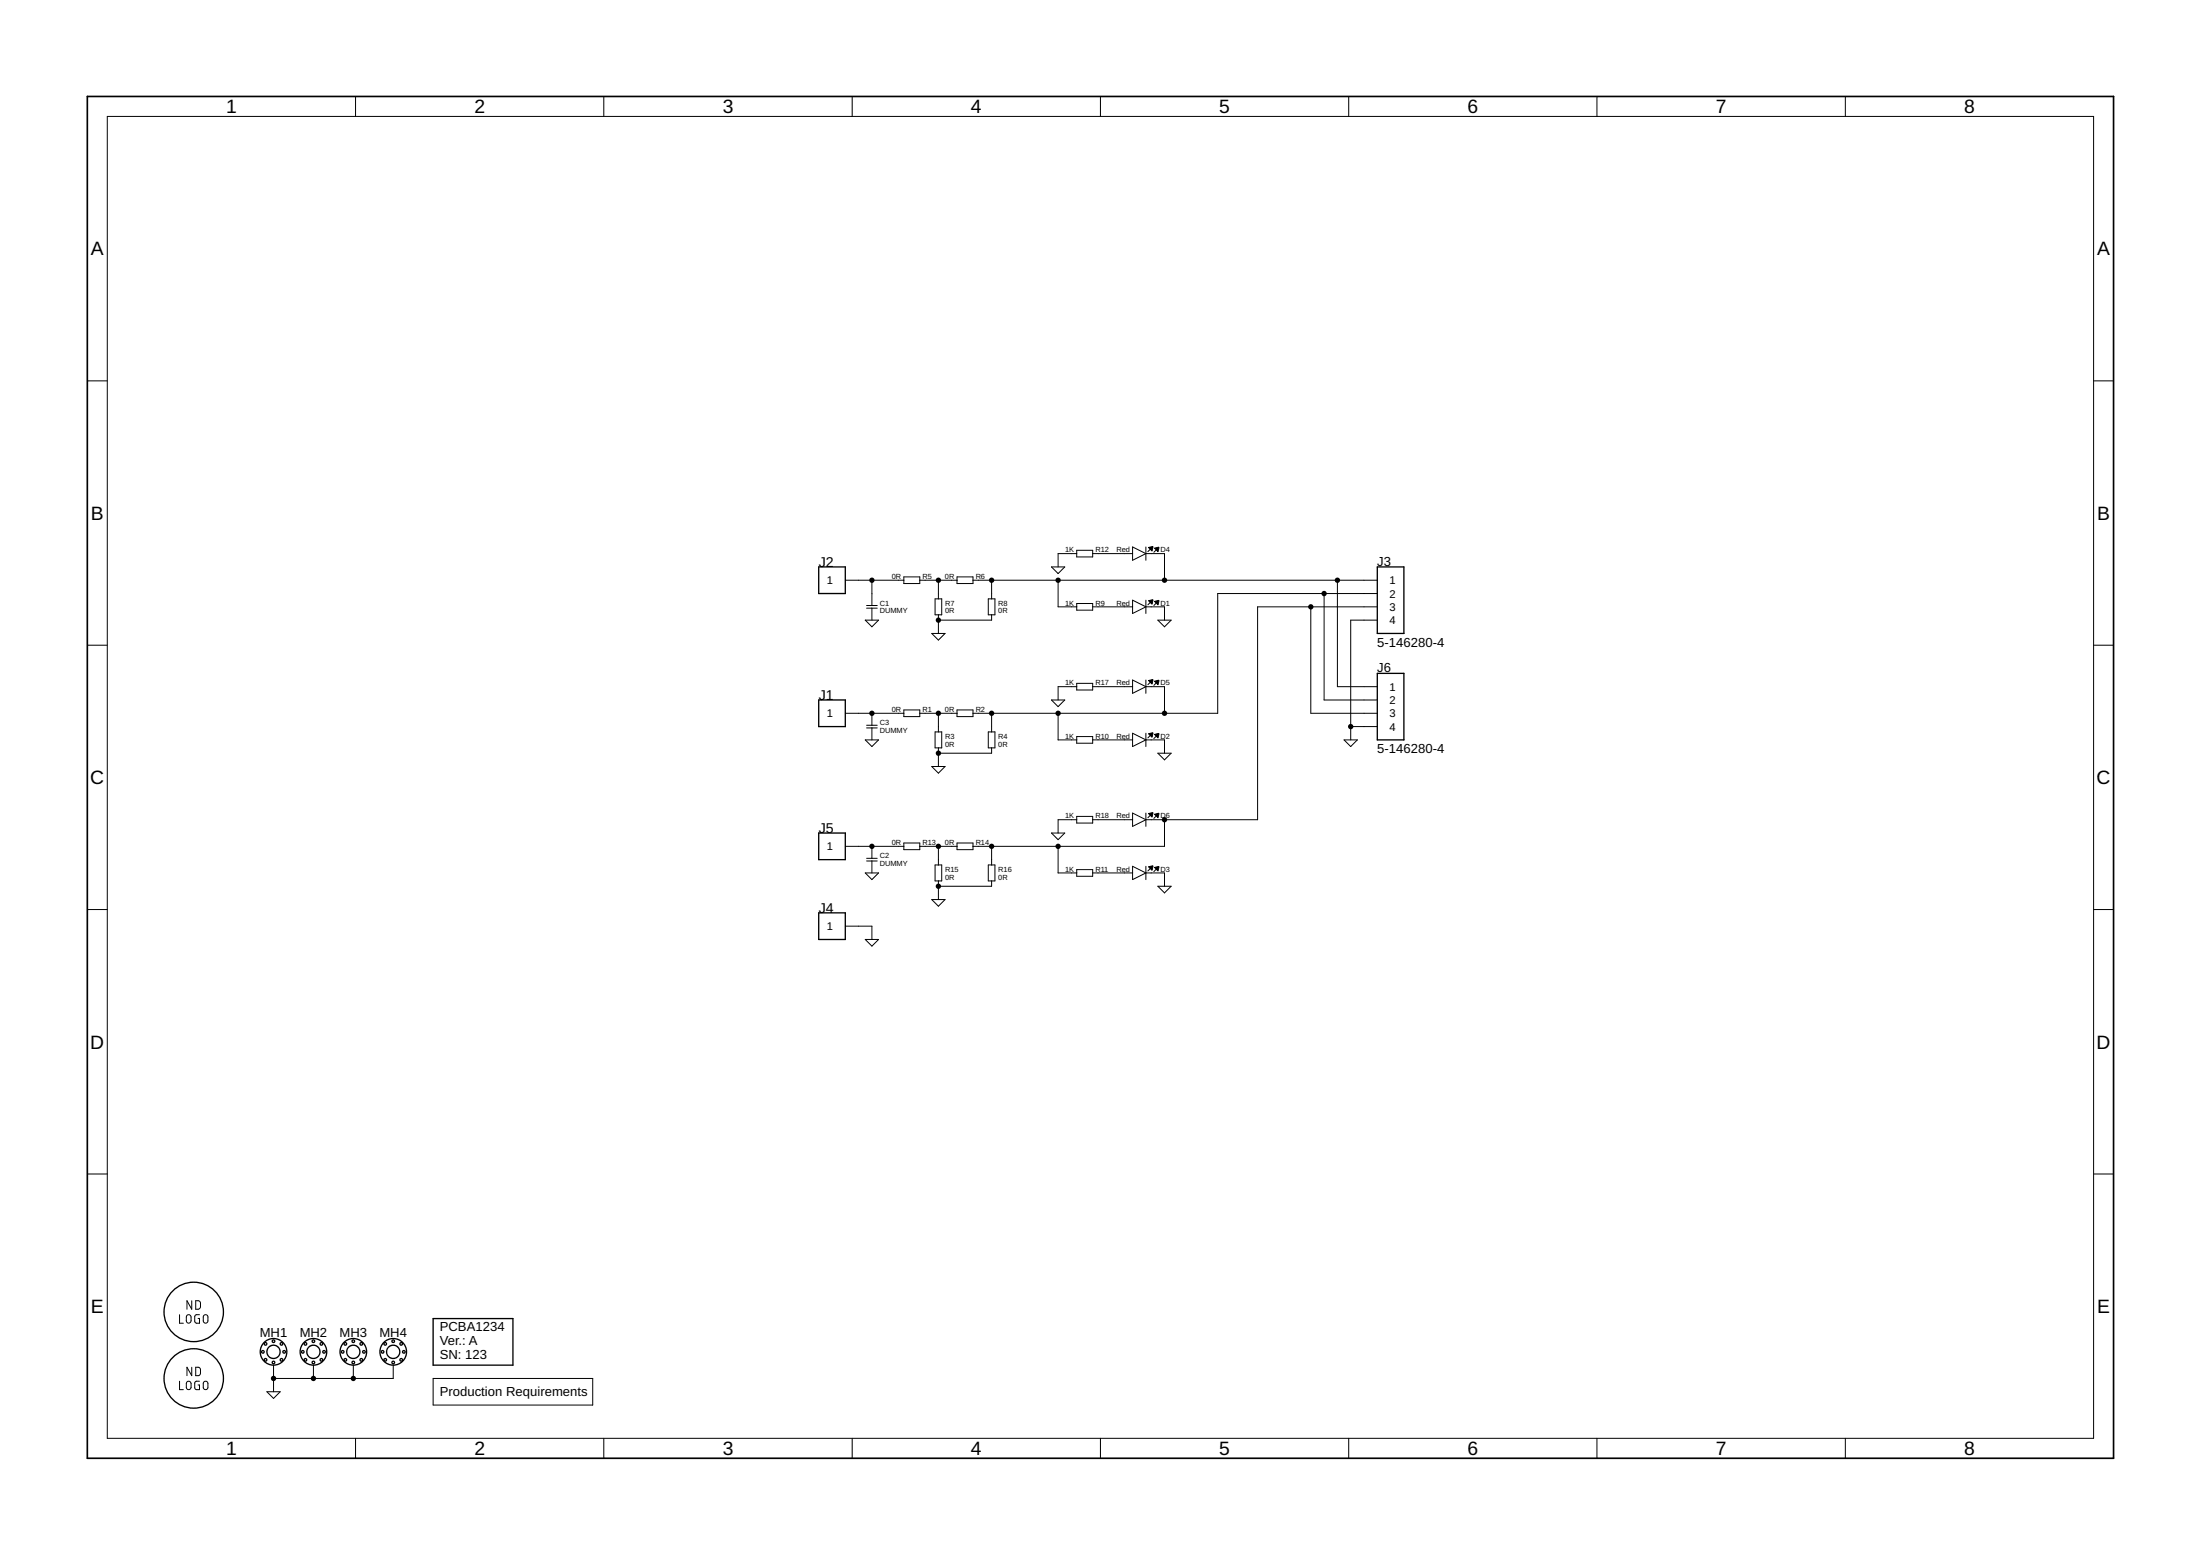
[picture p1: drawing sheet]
<svg xmlns="http://www.w3.org/2000/svg" width="420mm" height="297mm" viewBox="0 0 420 297" stroke-linecap="round" stroke-linejoin="round" font-family="sans-serif">
<path d="M16.7 18.4h386.9v260h-386.9z" fill="none" stroke="#000" stroke-width=".32"/>
<g fill="none" stroke="#000" stroke-width=".19">
<path d="M67.9 18.4v3.8M115.3 18.4v3.8M162.8 18.4v3.8M210.2 18.4v3.8M257.6 18.4v3.8M305 18.4v3.8M352.4 18.4v3.8M20.5 22.2h379.3v252.4h-379.3zM16.7 72.7h3.8M399.8 72.7h3.8M161.4 110.8h11.2M165.2 118.4h2.6l-1.3 1.3z"/>
<path d="M165.5 116.1h2M165.5 115.6h2M166.5 110.8v4.8M166.5 116.1v2.3M172.6 110.1h3.1v1.3h-3.1zM175.7 110.8h7.1M178.6 114.3h1.3v3.1h-1.3zM179.2 110.8v3.5M179.2 117.4v3.5M182.8 110.1h3v1.3h-3zM185.8 110.8h77.2M188.7 114.3h1.3v3.1h-1.3z"/>
<path d="M189.4 117.4v1h-10.2M189.4 110.8v3.5M200.8 108.2h2.5l-1.2 1.3zM202.1 110.8v5h3.5M205.6 105.1h3.1v1.2h-3.1zM205.6 115.2h3.1v1.3h-3.1zM205.6 105.7h-3.5v2.5M208.7 115.8h7.6M208.7 105.7h7.6M216.3 114.6l2.5 1.2-2.5 1.3zM216.3 104.4l2.5 1.3-2.5 1.3zM218.8 115.8h3.6v2.6"/>
<path d="M218.8 104.4v2.6M218.8 114.6v2.5M218.8 105.7h3.6v5.1M220.1 114.6l-.9 .9M220.1 104.4l-.9 .9M221.1 118.4h2.6l-1.3 1.3zM221.3 114.7l-.9 .9M221.3 104.5l-.9 .9M250.3 115.8v20.4h12.7M252.9 113.3v20.3h10.1M255.4 110.8v20.3h7.6M263 113.3h-30.4v22.9h-46.8"/>
<path d="M263 115.8h-22.8v40.7h-21.4M263 118.4h-5v22.8M16.7 123.2h3.8M161.4 136.2h11.2M165.5 139h2M165.5 138.5h2M166.5 136.2v2.3M166.5 139v2.2M172.6 135.5h3.1v1.3h-3.1zM175.7 136.2h7.1M177.9 120.9h2.6l-1.3 1.3zM178.6 139.7h1.3v3.1h-1.3z"/>
<path d="M179.2 136.2v3.5M182.8 135.5h3v1.3h-3zM188.7 139.7h1.3v3.1h-1.3zM189.4 136.2v3.5M200.8 133.6h2.5l-1.2 1.3zM202.1 136.2v5h3.5M205.6 131.1h-3.5v2.5M205.6 130.5h3.1v1.2h-3.1zM208.7 131.1h7.6M216.3 129.8l2.5 1.3-2.5 1.3zM216.3 140l2.5 1.2-2.5 1.3zM218.8 131.1h3.6v5.1"/>
<path d="M218.8 129.8v2.6M218.8 140v2.5M220.1 140l-.9 .9M220.1 129.8l-.9 .9M221.3 129.9l-.9 .9M258 138.7h5M399.8 123.2h3.8M165.2 141.2h2.6l-1.3 1.3zM177.9 146.3h2.6l-1.3 1.3zM179.2 142.8v3.5M189.4 142.8v1h-10.2M200.8 159h2.5l-1.2 1.3z"/>
<path d="M205.6 140.6h3.1v1.3h-3.1zM205.6 155.9h3.1v1.2h-3.1zM205.6 156.5h-3.5v2.5M208.7 141.2h7.6M208.7 156.5h7.6M216.3 155.2l2.5 1.3-2.5 1.3zM218.8 141.2h3.6v2.6M218.8 155.2v2.6M220.1 155.2l-.9 .9M221.1 143.8h2.6l-1.3 1.3zM221.3 140.1l-.9 .9M221.3 155.3l-.9 .9"/>
<path d="M222.4 156.5v5.1h-36.6M256.7 141.2h2.5l-1.2 1.3zM16.7 173.6h3.8M161.4 176.8h5.1v2.5M161.4 161.6h11.2M165.2 166.6h2.6l-1.3 1.3zM165.2 179.3h2.6l-1.3 1.3zM165.5 164.4h2M165.5 163.9h2M166.5 161.6v2.3M166.5 164.4v2.2M172.6 160.9h3.1v1.3h-3.1z"/>
<path d="M175.7 161.6h7.1M177.9 171.7h2.6l-1.3 1.3zM178.6 165.1h1.3v3.1h-1.3zM179.2 161.6v3.5M179.2 168.2v3.5M182.8 160.9h3v1.3h-3zM188.7 165.1h1.3v3.1h-1.3zM189.4 161.6v3.5M189.4 168.2v1h-10.2M202.1 161.6v5h3.5M205.6 166h3.1v1.3h-3.1zM208.7 166.6h7.6"/>
<path d="M216.3 165.4l2.5 1.2-2.5 1.3zM218.8 166.6h3.6v2.6M218.8 165.4v2.5M220.1 165.4l-.9 .9M221.1 169.2h2.6l-1.3 1.3zM221.3 165.5l-.9 .9M399.8 173.6h3.8M16.7 224.1h3.8M399.8 224.1h3.8M34.3 251v1.6h.7M35.7 251.1l.3-.1 .3 .1a1.3 1.3 0 0 1 .1 1.2l-.1 .2a.44 .44 0 0 1-.4 .1 .44 .44 0 0 1-.3-.5zM36.6 248.3v1.6l-.9-1.6v1.6"/>
<path d="M37.4 248.3l.7 .1a1.3 1.3 0 0 1 .1 1.2l-.2 .3h-.6zM38.1 251h-.7l-.2 .2 .1 1.3 .8 .1v-.9h-.3M38.9 251.1l.4-.1 .3 .1 .1 1a.44 .44 0 0 1-.4 .5 .44 .44 0 0 1-.5-.5zM34.3 263.7v1.6h.7M35.7 263.8l.3-.1 .3 .1a1.3 1.3 0 0 1 .1 1.2l-.2 .3-.5-.1-.1-.4zM36.6 261v1.6l-.9-1.6v1.6M37.4 261l.7 .1a1.3 1.3 0 0 1 .1 1.2l-.2 .3h-.6zM38.1 263.7h-.7l-.2 .2v1l.2 .4h.7v-.9h-.3M38.9 263.8l.4-.1 .3 .1 .1 1a.44 .44 0 0 1-.4 .5 .44 .44 0 0 1-.5-.5zM51 265.7h2.5l-1.3 1.3zM52.2 260.6v5.1M59.9 260.6v2.5"/>
<path d="M67.5 260.6v2.5M67.9 274.6v3.8M75.1 260.6v2.5h-22.9M82.7 263.1h30.5v5.1h-30.5zM115.3 274.6v3.8M162.8 274.6v3.8M210.2 274.6v3.8M257.6 274.6v3.8M305 274.6v3.8M352.4 274.6v3.8"/>
</g>
<g fill="none" stroke="#000" stroke-width=".25">
<path d="M156.4 108.2h5v5.1h-5zM263 108.2h5.1v12.7h-5.1zM156.4 133.6h5v5.1h-5zM263 128.5h5.1v12.7h-5.1zM156.4 159h5v5.1h-5zM156.4 174.3h5v5h-5zM82.7 251.7h15.3v8.9h-15.3z"/>
<circle cx="37" cy="250.4" r="5.7"/>
<circle cx="52.2" cy="258.1" r="2.54"/>
<circle cx="59.9" cy="258.1" r="2.54"/>
<circle cx="67.5" cy="258.1" r="2.54"/>
<circle cx="75.1" cy="258.1" r="2.54"/>
<circle cx="37" cy="263.1" r="5.7"/>
</g>
<g fill="#000">
<path d="M49.9 257.9a.38 .38 0 0 1 .6-.1 .38 .38 0 0 1-.1 .6 .38 .38 0 0 1-.6-.3l.4-.2 .1 .2-.1 .1-.4-.1z" fill-rule="evenodd"/>
<path d="M50.4 256.3a.38 .38 0 0 1 .6 0 .38 .38 0 0 1-.1 .6 .38 .38 0 0 1-.6-.4l.4-.1 .1 .1-.1 .2-.4-.2z" fill-rule="evenodd"/>
<path d="M50.4 259.4a.38 .38 0 0 1 .6-.1 .38 .38 0 0 1-.1 .6 .38 .38 0 0 1-.6-.3l.4-.1 .1 .1-.1 .1-.4-.1z" fill-rule="evenodd"/>
<path d="M51.2 257.1a1.39 1.39 0 0 1 2.2 .3 1.39 1.39 0 0 1-.8 2 1.39 1.39 0 0 1-1.8-1.3h.3a1.14 1.14 0 0 1 1.6-1.1 1.14 1.14 0 0 1 .3 1.9 1.14 1.14 0 0 1-1.9-.5v-.3h-.3z" fill-rule="evenodd"/>
<path d="M51.9 255.8a.38 .38 0 0 1 .6 0 .38 .38 0 0 1-.1 .6 .38 .38 0 0 1-.5-.4l.3-.1 .2 .1-.2 .2-.3-.2z" fill-rule="evenodd"/>
<path d="M53.4 256.3a.38 .38 0 0 1 .6 0 .38 .38 0 0 1-.1 .6 .38 .38 0 0 1-.5-.4l.4-.1 .1 .1-.1 .2-.4-.2z" fill-rule="evenodd"/>
<path d="M53.4 259.4a.38 .38 0 0 1 .6-.1 .38 .38 0 0 1-.1 .6 .38 .38 0 0 1-.5-.3l.4-.1 .1 .1-.1 .1-.4-.1z" fill-rule="evenodd"/>
<path d="M53.9 257.9a.38 .38 0 0 1 .7-.1 .38 .38 0 0 1-.2 .6 .38 .38 0 0 1-.5-.3l.4-.2 .1 .2-.1 .1-.4-.1z" fill-rule="evenodd"/>
<path d="M57.5 257.9a.38 .38 0 0 1 .6-.1 .38 .38 0 0 1-.1 .6 .38 .38 0 0 1-.6-.3l.4-.2 .2 .2-.2 .1-.4-.1z" fill-rule="evenodd"/>
<path d="M58 256.3a.38 .38 0 0 1 .6 0 .38 .38 0 0 1-.1 .6 .38 .38 0 0 1-.5-.4l.3-.1 .2 .1-.2 .2-.3-.2z" fill-rule="evenodd"/>
<path d="M58 259.4a.38 .38 0 0 1 .6-.1 .38 .38 0 0 1-.1 .6 .38 .38 0 0 1-.5-.3l.3-.1 .2 .1-.2 .1-.3-.1z" fill-rule="evenodd"/>
<path d="M58.8 257.1a1.39 1.39 0 0 1 2.2 .3 1.39 1.39 0 0 1-.8 2 1.39 1.39 0 0 1-1.7-1.3h.2a1.14 1.14 0 0 1 1.6-1.1 1.14 1.14 0 0 1 .3 1.9 1.14 1.14 0 0 1-1.8-.5l-.1-.3h-.2z" fill-rule="evenodd"/>
<path d="M59.5 255.8a.38 .38 0 0 1 .6 0 .38 .38 0 0 1-.1 .6 .38 .38 0 0 1-.5-.4l.4-.1 .1 .1-.1 .2-.4-.2z" fill-rule="evenodd"/>
<path d="M61 256.3a.38 .38 0 0 1 .7 0 .38 .38 0 0 1-.2 .6 .38 .38 0 0 1-.5-.4l.4-.1 .1 .1-.1 .2-.4-.2z" fill-rule="evenodd"/>
<path d="M61 259.4a.38 .38 0 0 1 .7-.1 .38 .38 0 0 1-.2 .6 .38 .38 0 0 1-.5-.3l.4-.1 .1 .1-.1 .1-.4-.1z" fill-rule="evenodd"/>
<path d="M61.6 257.9a.38 .38 0 0 1 .6-.1 .38 .38 0 0 1-.2 .6 .38 .38 0 0 1-.5-.3l.4-.2 .1 .2-.1 .1-.4-.1z" fill-rule="evenodd"/>
<path d="M65.1 257.9a.38 .38 0 0 1 .6-.1 .38 .38 0 0 1-.1 .6 .38 .38 0 0 1-.5-.3l.3-.2 .2 .2-.2 .1-.3-.1z" fill-rule="evenodd"/>
<path d="M65.6 256.3a.38 .38 0 0 1 .6 0 .38 .38 0 0 1-.1 .6 .38 .38 0 0 1-.5-.4l.4-.1 .1 .1-.1 .2-.4-.2z" fill-rule="evenodd"/>
<path d="M65.6 259.4a.38 .38 0 0 1 .6-.1 .38 .38 0 0 1-.1 .6 .38 .38 0 0 1-.5-.3l.4-.1 .1 .1-.1 .1-.4-.1z" fill-rule="evenodd"/>
<path d="M66.5 257.1a1.39 1.39 0 0 1 2.2 .3 1.39 1.39 0 0 1-.9 2 1.39 1.39 0 0 1-1.7-1.3h.2a1.14 1.14 0 0 1 1.7-1 1.14 1.14 0 0 1 .2 1.9 1.14 1.14 0 0 1-1.8-.6l-.1-.3h-.2z" fill-rule="evenodd"/>
<path d="M67.1 255.8a.38 .38 0 0 1 .7 0 .38 .38 0 0 1-.2 .6 .38 .38 0 0 1-.5-.4l.4-.1 .1 .1-.1 .2-.4-.2z" fill-rule="evenodd"/>
<path d="M68.7 256.3a.38 .38 0 0 1 .6 0 .38 .38 0 0 1-.2 .6 .38 .38 0 0 1-.5-.4l.4-.1 .1 .1-.1 .2-.4-.2z" fill-rule="evenodd"/>
<path d="M68.7 259.4a.38 .38 0 0 1 .6-.1 .38 .38 0 0 1-.2 .6 .38 .38 0 0 1-.5-.3l.4-.1 .1 .1-.1 .1-.4-.1z" fill-rule="evenodd"/>
<path d="M69.2 257.9a.38 .38 0 0 1 .6-.1 .38 .38 0 0 1-.1 .6 .38 .38 0 0 1-.6-.3l.4-.2 .1 .2-.1 .1-.4-.1z" fill-rule="evenodd"/>
<path d="M72.7 257.9a.38 .38 0 0 1 .6-.1 .38 .38 0 0 1-.1 .6 .38 .38 0 0 1-.5-.3l.4-.2 .1 .2-.1 .1-.4-.1z" fill-rule="evenodd"/>
<path d="M73.2 256.3a.38 .38 0 0 1 .7 0 .38 .38 0 0 1-.2 .6 .38 .38 0 0 1-.5-.4l.4-.1 .1 .1-.1 .2-.4-.2z" fill-rule="evenodd"/>
<path d="M73.2 259.4a.38 .38 0 0 1 .7-.1 .38 .38 0 0 1-.2 .6 .38 .38 0 0 1-.5-.3l.4-.1 .1 .1-.1 .1-.4-.1z" fill-rule="evenodd"/>
<path d="M74.1 257.1a1.39 1.39 0 0 1 2.2 .3 1.39 1.39 0 0 1-.8 2 1.39 1.39 0 0 1-1.8-1.3h.3a1.14 1.14 0 0 1 1.6-1 1.14 1.14 0 0 1 .2 1.9 1.14 1.14 0 0 1-1.8-.6v-.3h-.3z" fill-rule="evenodd"/>
<path d="M74.8 255.8a.38 .38 0 0 1 .6 0 .38 .38 0 0 1-.2 .6 .38 .38 0 0 1-.5-.4l.4-.1 .1 .1-.1 .2-.4-.2z" fill-rule="evenodd"/>
<path d="M76.3 256.3a.38 .38 0 0 1 .6 0 .38 .38 0 0 1-.1 .6 .38 .38 0 0 1-.6-.4l.4-.1 .2 .1-.2 .2-.4-.2z" fill-rule="evenodd"/>
<path d="M76.3 259.4a.38 .38 0 0 1 .6-.1 .38 .38 0 0 1-.1 .6 .38 .38 0 0 1-.6-.3l.4-.1 .2 .1-.2 .1-.4-.1z" fill-rule="evenodd"/>
<path d="M76.8 257.9a.38 .38 0 0 1 .6-.1 .38 .38 0 0 1-.1 .6 .38 .38 0 0 1-.5-.3l.3-.2 .2 .2-.2 .1-.3-.1z" fill-rule="evenodd"/>
<path d="M51.9 259.9a.38 .38 0 0 1 .6-.1 .38 .38 0 0 1-.1 .6 .38 .38 0 0 1-.5-.3l.3-.1 .2 .1-.2 .1-.3-.1z" fill-rule="evenodd"/>
<path d="M59.5 259.9a.38 .38 0 0 1 .6-.1 .38 .38 0 0 1-.1 .6 .38 .38 0 0 1-.5-.3l.4-.1 .1 .1-.1 .1-.4-.1z" fill-rule="evenodd"/>
<path d="M67.1 259.9a.38 .38 0 0 1 .7-.1 .38 .38 0 0 1-.2 .6 .38 .38 0 0 1-.5-.3l.4-.1 .1 .1-.1 .1-.4-.1z" fill-rule="evenodd"/>
<path d="M74.8 259.9a.38 .38 0 0 1 .6-.1 .38 .38 0 0 1-.2 .6 .38 .38 0 0 1-.5-.3l.4-.1 .1 .1-.1 .1-.4-.1z" fill-rule="evenodd"/>
<circle cx="166.5" cy="110.8" r=".51"/>
<circle cx="179.2" cy="110.8" r=".51"/>
<circle cx="179.2" cy="118.4" r=".51"/>
<circle cx="189.4" cy="110.8" r=".51"/>
<circle cx="202.1" cy="110.8" r=".51"/>
<circle cx="222.4" cy="110.8" r=".51"/>
<circle cx="250.3" cy="115.8" r=".51"/>
<circle cx="252.9" cy="113.3" r=".51"/>
<circle cx="255.4" cy="110.8" r=".51"/>
<circle cx="166.5" cy="136.2" r=".51"/>
<circle cx="179.2" cy="136.2" r=".51"/>
<circle cx="189.4" cy="136.2" r=".51"/>
<circle cx="202.1" cy="136.2" r=".51"/>
<circle cx="222.4" cy="136.2" r=".51"/>
<circle cx="258" cy="138.7" r=".51"/>
<circle cx="179.2" cy="143.8" r=".51"/>
<circle cx="222.4" cy="156.5" r=".51"/>
<circle cx="166.5" cy="161.6" r=".51"/>
<circle cx="179.2" cy="161.6" r=".51"/>
<circle cx="179.2" cy="169.2" r=".51"/>
<circle cx="189.4" cy="161.6" r=".51"/>
<circle cx="202.1" cy="161.6" r=".51"/>
<circle cx="52.2" cy="263.1" r=".51"/>
<circle cx="59.9" cy="263.1" r=".51"/>
<circle cx="67.5" cy="263.1" r=".51"/>
</g>
<g fill="#000">
<path d="M166 110.8a.51 .51 0 0 1 1 0 .51 .51 0 0 1-1 0zM166 110.8a.51 .51 0 0 0 1 0 .51 .51 0 0 0-1 0z"/>
<path d="M178.7 110.8a.51 .51 0 0 1 1 0 .51 .51 0 0 1-1 0zM178.7 110.8a.51 .51 0 0 0 1 0 .51 .51 0 0 0-1 0z"/>
<path d="M178.7 118.4a.51 .51 0 0 1 1 0 .51 .51 0 0 1-1 0zM178.7 118.4a.51 .51 0 0 0 1 0 .51 .51 0 0 0-1 0z"/>
<path d="M188.9 110.8a.51 .51 0 0 1 1 0 .51 .51 0 0 1-1 0zM188.9 110.8a.51 .51 0 0 0 1 0 .51 .51 0 0 0-1 0z"/>
<path d="M201.6 110.8a.51 .51 0 0 1 1 0 .51 .51 0 0 1-1 0zM201.6 110.8a.51 .51 0 0 0 1 0 .51 .51 0 0 0-1 0z"/>
<path d="M221.9 110.8a.51 .51 0 0 1 1 0 .51 .51 0 0 1-1 0zM221.9 110.8a.51 .51 0 0 0 1 0 .51 .51 0 0 0-1 0z"/>
<path d="M249.8 115.8a.51 .51 0 0 1 1 0 .51 .51 0 0 1-1 0zM249.8 115.8a.51 .51 0 0 0 1 0 .51 .51 0 0 0-1 0z"/>
<path d="M252.4 113.3a.51 .51 0 0 1 1 0 .51 .51 0 0 1-1 0zM252.4 113.3a.51 .51 0 0 0 1 0 .51 .51 0 0 0-1 0z"/>
<path d="M254.9 110.8a.51 .51 0 0 1 1 0 .51 .51 0 0 1-1 0zM254.9 110.8a.51 .51 0 0 0 1 0 .51 .51 0 0 0-1 0z"/>
<path d="M166 136.2a.51 .51 0 0 1 1 0 .51 .51 0 0 1-1 0zM166 136.2a.51 .51 0 0 0 1 0 .51 .51 0 0 0-1 0z"/>
<path d="M178.7 136.2a.51 .51 0 0 1 1 0 .51 .51 0 0 1-1 0zM178.7 136.2a.51 .51 0 0 0 1 0 .51 .51 0 0 0-1 0z"/>
<path d="M188.9 136.2a.51 .51 0 0 1 1 0 .51 .51 0 0 1-1 0zM188.9 136.2a.51 .51 0 0 0 1 0 .51 .51 0 0 0-1 0z"/>
<path d="M201.6 136.2a.51 .51 0 0 1 1 0 .51 .51 0 0 1-1 0zM201.6 136.2a.51 .51 0 0 0 1 0 .51 .51 0 0 0-1 0z"/>
<path d="M221.9 136.2a.51 .51 0 0 1 1 0 .51 .51 0 0 1-1 0zM221.9 136.2a.51 .51 0 0 0 1 0 .51 .51 0 0 0-1 0z"/>
<path d="M257.4 138.7a.55 .55 0 0 1 1.1 0 .55 .55 0 0 1-1.1 0zM257.5 138.7a.51 .51 0 0 0 1 0 .51 .51 0 0 0-1 0z"/>
<path d="M178.7 143.8a.51 .51 0 0 1 1 0 .51 .51 0 0 1-1 0zM178.7 143.8a.51 .51 0 0 0 1 0 .51 .51 0 0 0-1 0z"/>
<path d="M221.9 156.5a.51 .51 0 0 1 1 0 .51 .51 0 0 1-1 0zM221.9 156.5a.51 .51 0 0 0 1 0 .51 .51 0 0 0-1 0z"/>
<path d="M166 161.6a.51 .51 0 0 1 1 0 .51 .51 0 0 1-1 0zM166 161.6a.51 .51 0 0 0 1 0 .51 .51 0 0 0-1 0z"/>
<path d="M178.7 161.6a.51 .51 0 0 1 1 0 .51 .51 0 0 1-1 0zM178.7 161.6a.51 .51 0 0 0 1 0 .51 .51 0 0 0-1 0z"/>
<path d="M178.7 169.2a.51 .51 0 0 1 1 0 .51 .51 0 0 1-1 0zM178.7 169.2a.51 .51 0 0 0 1 0 .51 .51 0 0 0-1 0z"/>
<path d="M188.9 161.6a.51 .51 0 0 1 1 0 .51 .51 0 0 1-1 0zM188.9 161.6a.51 .51 0 0 0 1 0 .51 .51 0 0 0-1 0z"/>
<path d="M201.6 161.6a.51 .51 0 0 1 1 0 .51 .51 0 0 1-1 0zM201.6 161.6a.51 .51 0 0 0 1 0 .51 .51 0 0 0-1 0z"/>
<path d="M49.9 257.9l.3-.2h.2l.2 .4-.1 .2-.1 .1h-.4l-.2-.3 .4-.2 .1 .2-.1 .1-.4-.1zM49.9 257.9l-.1 .2 .4 .1 .1-.1-.1-.2-.4 .2 .2 .3h.4l.1-.1 .1-.2-.2-.4h-.2z"/>
<path d="M50.4 256.3l.3-.1h.2l.2 .3-.1 .2-.1 .2h-.4l-.2-.4 .4-.1 .1 .1-.1 .2-.4-.2zM50.4 256.3l-.1 .2 .4 .2 .1-.2-.1-.1-.4 .1 .2 .4h.4l.1-.2 .1-.2-.2-.3h-.2z"/>
<path d="M50.4 259.4l.3-.2 .2 .1 .2 .3-.1 .2-.1 .1h-.4l-.2-.3 .4-.1 .1 .1-.1 .1-.4-.1zM50.4 259.4l-.1 .2 .4 .1 .1-.1-.1-.1-.4 .1 .2 .3h.4l.1-.1 .1-.2-.2-.3-.2-.1z"/>
<path d="M51.2 257.1l.3-.2 .7-.2 .9 .3 .4 .6 .1 .6-.5 .9a1.4 1.4 0 0 1-2.1-.4l-.2-.6h.3v-.3a1.03 1.03 0 0 1 .8-.8h.8a1.06 1.06 0 0 1 .7 .9l-.2 .8-.5 .4a1.15 1.15 0 0 1-1.6-.7v-.3h-.3zM51.2 257.1l-.4 1h.3l.1 .5 .4 .4 .6 .2 .5-.1 .5-.4 .2-.5-.1-.6-.3-.4-.5-.3-.6 .1-.5 .3-.3 .8h-.3l.4 .9 .3 .2 .7 .3 .9-.4 .5-.9-.1-.6-.4-.6-.9-.3-.7 .2z"/>
<path d="M51.9 255.8l.3-.2 .2 .1 .2 .3v.2l-.2 .2h-.4l-.1-.4 .3-.1 .2 .1-.2 .2-.3-.2zM51.9 255.8v.2l.3 .2 .2-.2-.2-.1-.3 .1 .1 .4h.4l.2-.2v-.2l-.2-.3h-.2z"/>
<path d="M53.4 256.3l.4-.1h.2l.1 .3v.2l-.1 .2h-.4l-.2-.4 .4-.1 .1 .1-.1 .2-.4-.2zM53.4 256.3v.2l.4 .2 .1-.2-.1-.1-.4 .1 .2 .4h.4l.1-.2v-.2l-.1-.3h-.2z"/>
<path d="M53.4 259.4l.4-.2 .2 .1 .1 .3v.2l-.1 .1h-.4l-.2-.3 .4-.1 .1 .1-.1 .1-.4-.1zM53.4 259.4v.2l.4 .1 .1-.1-.1-.1-.4 .1 .2 .3h.4l.1-.1v-.2l-.1-.3-.2-.1z"/>
<path d="M53.9 257.9l.4-.2h.2l.2 .4-.1 .2-.1 .1h-.4l-.2-.3 .4-.2 .1 .2-.1 .1-.4-.1zM53.9 257.9v.2l.4 .1 .1-.1-.1-.2-.4 .2 .2 .3h.4l.1-.1 .1-.2-.2-.4h-.2z"/>
<path d="M57.5 257.9l.3-.2h.2l.2 .4-.1 .2-.1 .1h-.4l-.2-.3 .4-.2 .2 .2-.2 .1-.4-.1zM57.5 257.9l-.1 .2 .4 .1 .2-.1-.2-.2-.4 .2 .2 .3h.4l.1-.1 .1-.2-.2-.4h-.2z"/>
<path d="M58 256.3l.3-.1h.2l.2 .3v.2l-.2 .2h-.4l-.1-.4 .3-.1 .2 .1-.2 .2-.3-.2zM58 256.3v.2l.3 .2 .2-.2-.2-.1-.3 .1 .1 .4h.4l.2-.2v-.2l-.2-.3h-.2z"/>
<path d="M58 259.4l.3-.2 .2 .1 .2 .3v.2l-.2 .1h-.4l-.1-.3 .3-.1 .2 .1-.2 .1-.3-.1zM58 259.4v.2l.3 .1 .2-.1-.2-.1-.3 .1 .1 .3h.4l.2-.1v-.2l-.2-.3-.2-.1z"/>
<path d="M58.8 257.1l.3-.2 .7-.2 .9 .3 .5 .6v.6l-.5 .9a1.4 1.4 0 0 1-2.1-.4l-.1-.6h.2l.1-.3a1.03 1.03 0 0 1 .7-.8h.8a1.06 1.06 0 0 1 .7 .9l-.2 .8-.5 .4a1.15 1.15 0 0 1-1.5-.7l-.1-.3h-.2zM58.8 257.1l-.3 1h.2l.2 .5 .3 .4 .6 .2 .5-.1 .5-.4 .2-.5-.1-.6-.3-.4-.5-.3-.6 .1-.5 .3-.3 .8h-.2l.3 .9 .3 .2 .7 .3 .9-.4 .5-.9v-.6l-.5-.6-.9-.3-.7 .2z"/>
<path d="M59.5 255.8l.4-.2 .2 .1 .1 .3v.2l-.1 .2h-.4l-.2-.4 .4-.1 .1 .1-.1 .2-.4-.2zM59.5 255.8v.2l.4 .2 .1-.2-.1-.1-.4 .1 .2 .4h.3l.2-.2v-.2l-.2-.3h-.1z"/>
<path d="M61 256.3l.4-.1h.2l.2 .3-.1 .2-.1 .2h-.4l-.2-.4 .4-.1 .1 .1-.1 .2-.4-.2zM61 256.3v.2l.4 .2 .1-.2-.1-.1-.4 .1 .2 .4h.4l.1-.2 .1-.2-.2-.3h-.2z"/>
<path d="M61 259.4l.4-.2 .2 .1 .2 .3-.1 .2-.1 .1h-.4l-.2-.3 .4-.1 .1 .1-.1 .1-.4-.1zM61 259.4v.2l.4 .1 .1-.1-.1-.1-.4 .1 .2 .3h.4l.1-.1 .1-.2-.2-.3-.2-.1z"/>
<path d="M61.6 257.9l.3-.2h.2l.2 .4-.1 .2-.1 .1h-.4l-.2-.3 .4-.2 .1 .2-.1 .1-.4-.1zM61.6 257.9l-.1 .2 .4 .1 .1-.1-.1-.2-.4 .2 .2 .3h.4l.1-.1 .1-.2-.2-.4h-.2z"/>
<path d="M65.1 257.9l.3-.2h.2l.2 .4v.2l-.2 .1h-.3l-.2-.3 .3-.2 .2 .2-.2 .1-.3-.1zM65.1 257.9v.2l.3 .1 .2-.1-.2-.2-.3 .2 .2 .3h.3l.2-.1v-.2l-.2-.4h-.2z"/>
<path d="M65.6 256.3l.4-.1h.1l.2 .3v.2l-.2 .2h-.3l-.2-.4 .4-.1 .1 .1-.1 .2-.4-.2zM65.6 256.3v.2l.4 .2 .1-.2-.1-.1-.4 .1 .2 .4h.3l.2-.2v-.2l-.2-.3h-.1z"/>
<path d="M65.6 259.4l.4-.2 .1 .1 .2 .3v.2l-.2 .1h-.3l-.2-.3 .4-.1 .1 .1-.1 .1-.4-.1zM65.6 259.4v.2l.4 .1 .1-.1-.1-.1-.4 .1 .2 .3h.3l.2-.1v-.2l-.2-.3-.1-.1z"/>
<path d="M66.5 257.1l.2-.2 .7-.2 1 .3 .4 .6 .1 .6-.5 .9a1.4 1.4 0 0 1-2.1-.4l-.2-.6h.2l.1-.3a1.1 1.1 0 0 1 .7-.8l.3-.1a1.1 1.1 0 0 1 1 .5l.2 .5-.1 .6-.5 .6-.6 .1-.8-.4-.3-.7h-.2zM66.5 257.1l-.4 1h.2l.2 .5 .4 .4 .5 .2 .6-.1 .4-.4 .2-.5-.1-.6-.3-.4-.5-.3-.6 .1-.6 .5-.2 .6h-.2l.4 .9 .2 .2 .7 .3 1-.4 .5-.9-.1-.6-.4-.6-1-.3-.7 .2z"/>
<path d="M67.1 255.8l.4-.2 .2 .1 .2 .3-.1 .2-.1 .2h-.4l-.2-.4 .4-.1 .1 .1-.1 .2-.4-.2zM67.1 255.8v.2l.4 .2 .1-.2-.1-.1-.4 .1 .2 .4h.4l.1-.2 .1-.2-.2-.3h-.2z"/>
<path d="M68.7 256.3l.3-.1h.2l.2 .3-.1 .2-.1 .2h-.4l-.2-.4 .4-.1 .1 .1-.1 .2-.4-.2zM68.7 256.3l-.1 .2 .4 .2 .1-.2-.1-.1-.4 .1 .2 .4h.4l.1-.2 .1-.2-.2-.3h-.2z"/>
<path d="M68.7 259.4l.3-.2 .2 .1 .2 .3-.1 .2-.1 .1h-.4l-.2-.3 .4-.1 .1 .1-.1 .1-.4-.1zM68.7 259.4l-.1 .2 .4 .1 .1-.1-.1-.1-.4 .1 .2 .3h.4l.1-.1 .1-.2-.2-.3-.2-.1z"/>
<path d="M69.2 257.9l.3-.2h.2l.2 .4-.1 .2-.1 .1h-.4l-.2-.3 .4-.2 .1 .2-.1 .1-.4-.1zM69.2 257.9l-.1 .2 .4 .1 .1-.1-.1-.2-.4 .2 .2 .3h.4l.1-.1 .1-.2-.2-.4h-.2z"/>
<path d="M72.7 257.9l.4-.2h.2l.1 .4v.2l-.1 .1h-.4l-.2-.3 .4-.2 .1 .2-.1 .1-.4-.1zM72.7 257.9v.2l.4 .1 .1-.1-.1-.2-.4 .2 .2 .3h.4l.1-.1v-.2l-.1-.4h-.2z"/>
<path d="M73.2 256.3l.4-.1h.2l.2 .3-.1 .2-.1 .2h-.4l-.2-.4 .4-.1 .1 .1-.1 .2-.4-.2zM73.2 256.3v.2l.4 .2 .1-.2-.1-.1-.4 .1 .2 .4h.4l.1-.2 .1-.2-.2-.3h-.2z"/>
<path d="M73.2 259.4l.4-.2 .2 .1 .2 .3-.1 .2-.1 .1h-.4l-.2-.3 .4-.1 .1 .1-.1 .1-.4-.1zM73.2 259.4v.2l.4 .1 .1-.1-.1-.1-.4 .1 .2 .3h.4l.1-.1 .1-.2-.2-.3-.2-.1z"/>
<path d="M74.1 257.1l.2-.2 .7-.2 1 .3 .4 .6 .1 .6-.5 .9a1.4 1.4 0 0 1-2.1-.4l-.2-.6h.3v-.3a1.1 1.1 0 0 1 .7-.8l.3-.1a1.1 1.1 0 0 1 1 .5l.2 .5v.6l-.6 .6-.6 .1-.7-.4-.3-.7h-.3zM74.1 257.1l-.4 1h.3l.1 .5 .4 .4 .5 .2 .6-.1 .4-.4 .2-.5v-.6l-.4-.4-.5-.3-.6 .1-.6 .5-.1 .6h-.3l.4 .9 .2 .2 .7 .3 1-.4 .5-.9-.1-.6-.4-.6-1-.3-.7 .2z"/>
<path d="M74.8 255.8l.3-.2 .2 .1 .2 .3-.1 .2-.1 .2h-.4l-.2-.4 .4-.1 .1 .1-.1 .2-.4-.2zM74.8 255.8l-.1 .2 .4 .2 .1-.2-.1-.1-.4 .1 .2 .4h.4l.1-.2 .1-.2-.2-.3h-.2z"/>
<path d="M76.3 256.3l.3-.1h.2l.2 .3-.1 .2-.1 .2h-.4l-.2-.4 .4-.1 .2 .1-.2 .2-.4-.2zM76.3 256.3l-.1 .2 .4 .2 .2-.2-.2-.1-.4 .1 .2 .4h.4l.1-.2 .1-.2-.2-.3h-.2z"/>
<path d="M76.3 259.4l.3-.2 .2 .1 .2 .3-.1 .2-.1 .1h-.4l-.2-.3 .4-.1 .2 .1-.2 .1-.4-.1zM76.3 259.4l-.1 .2 .4 .1 .2-.1-.2-.1-.4 .1 .2 .3h.4l.1-.1 .1-.2-.2-.3-.2-.1z"/>
<path d="M76.8 257.9l.3-.2h.2l.2 .4-.1 .2-.1 .1h-.4l-.2-.3 .4-.2 .2 .2-.2 .1-.3-.1zM76.8 257.9v.2l.3 .1 .2-.1-.2-.2-.3 .2 .1 .3h.4l.1-.1 .1-.2-.2-.4h-.2z"/>
<path d="M51.9 259.9l.3-.2 .2 .1 .2 .3v.2l-.2 .1h-.4l-.1-.3 .3-.1 .2 .1-.2 .1-.3-.1zM51.9 259.9v.2l.3 .1 .2-.1-.2-.1-.3 .1 .1 .3h.4l.2-.1v-.2l-.2-.3-.2-.1z"/>
<path d="M51.7 263.1a.51 .51 0 0 1 1 0 .51 .51 0 0 1-1 0zM51.7 263.1a.51 .51 0 0 0 1 0 .51 .51 0 0 0-1 0z"/>
<path d="M59.5 259.9l.4-.2 .2 .1 .1 .3v.2l-.1 .1h-.4l-.2-.3 .4-.1 .1 .1-.1 .1-.4-.1zM59.5 259.9v.2l.4 .1 .1-.1-.1-.1-.4 .1 .2 .3h.3l.2-.1v-.2l-.2-.3-.1-.1z"/>
<path d="M59.4 263.1a.51 .51 0 0 1 1 0 .51 .51 0 0 1-1 0zM59.4 263.1a.51 .51 0 0 0 1 0 .51 .51 0 0 0-1 0z"/>
<path d="M67.1 259.9l.4-.2 .2 .1 .2 .3-.1 .2-.1 .1h-.4l-.2-.3 .4-.1 .1 .1-.1 .1-.4-.1zM67.1 259.9v.2l.4 .1 .1-.1-.1-.1-.4 .1 .2 .3h.4l.1-.1 .1-.2-.2-.3-.2-.1z"/>
<path d="M67 263.1a.51 .51 0 0 1 1 0 .51 .51 0 0 1-1 0zM67 263.1a.51 .51 0 0 0 1 0 .51 .51 0 0 0-1 0z"/>
<path d="M74.8 259.9l.3-.2 .2 .1 .2 .3-.1 .2-.1 .1h-.4l-.2-.3 .4-.1 .1 .1-.1 .1-.4-.1zM74.8 259.9l-.1 .2 .4 .1 .1-.1-.1-.1-.4 .1 .2 .3h.4l.1-.1 .1-.2-.2-.3-.2-.1z"/>
</g>
<g fill="#000" stroke="#000" stroke-width=".19">
<path d="M219.3 114.7l.8-.2-.1 .8z" fill-rule="evenodd"/>
<path d="M219.3 104.5l.8-.2-.1 .9z" fill-rule="evenodd"/>
<path d="M220.5 114.8l.8-.2-.1 .9z" fill-rule="evenodd"/>
<path d="M220.5 104.6l.8-.1-.1 .8z" fill-rule="evenodd"/>
<path d="M219.3 140.1l.8-.2-.1 .8z" fill-rule="evenodd"/>
<path d="M219.3 129.9l.8-.2-.1 .9z" fill-rule="evenodd"/>
<path d="M220.5 130l.8-.1-.1 .8z" fill-rule="evenodd"/>
<path d="M219.3 155.3l.8-.2-.1 .9z" fill-rule="evenodd"/>
<path d="M220.5 140.2l.8-.2-.1 .9z" fill-rule="evenodd"/>
<path d="M220.5 155.4l.8-.2-.1 .9z" fill-rule="evenodd"/>
<path d="M219.3 165.5l.8-.2-.1 .8z" fill-rule="evenodd"/>
<path d="M220.5 165.6l.8-.2-.1 .9z" fill-rule="evenodd"/>
</g>
<g font-size="3.7">
<text x="43.2" y="21.6">1</text>
<text x="90.6" y="21.6">2</text>
<text x="138" y="21.6">3</text>
<text x="185.4" y="21.6">4</text>
<text x="232.9" y="21.6">5</text>
<text x="280.3" y="21.6">6</text>
<text x="327.7" y="21.6">7</text>
<text x="375.1" y="21.6">8</text>
<text x="17.4" y="48.8">A</text>
<text x="400.5" y="48.8">A</text>
<text x="17.4" y="99.2">B</text>
<text x="400.5" y="99.2">B</text>
<text x="17.3" y="149.7">C</text>
<text x="400.4" y="149.7">C</text>
<text x="17.3" y="200.2">D</text>
<text x="400.4" y="200.2">D</text>
<text x="17.4" y="250.6">E</text>
<text x="400.5" y="250.6">E</text>
<text x="43.2" y="277.8">1</text>
<text x="90.6" y="277.8">2</text>
<text x="138" y="277.8">3</text>
<text x="185.4" y="277.8">4</text>
<text x="232.9" y="277.8">5</text>
<text x="280.3" y="277.8">6</text>
<text x="327.7" y="277.8">7</text>
<text x="375.1" y="277.8">8</text>
</g>
<g font-size="2.7">
<text x="156.4" y="108.2">J2</text>
<text x="156.4" y="133.6">J1</text>
<text x="156.4" y="159">J5</text>
<text x="156.4" y="174.3">J4</text>
</g>
<g font-size="2.5">
<text x="263" y="108">J3</text>
<text x="263" y="123.5">5-146280-4</text>
<text x="263" y="128.3">J6</text>
<text x="263" y="143.8">5-146280-4</text>
<text x="49.6" y="255.1">MH1</text>
<text x="57.2" y="255.1">MH2</text>
<text x="64.9" y="255.1">MH3</text>
<text x="72.5" y="255.1">MH4</text>
<text x="84" y="254">PCBA1234</text>
<text x="84" y="256.7">Ver.: A</text>
<text x="84" y="259.3">SN: 123</text>
<text x="84" y="266.4">Production Requirements</text>
</g>
<g font-size="2.1">
<text x="157.9" y="111.5">1</text>
<text x="265.4" y="111.5">1</text>
<text x="265.4" y="114.1">2</text>
<text x="265.4" y="116.6">3</text>
<text x="265.4" y="119.1">4</text>
<text x="265.4" y="131.8">1</text>
<text x="157.9" y="136.9">1</text>
<text x="265.4" y="134.4">2</text>
<text x="265.4" y="136.9">3</text>
<text x="265.4" y="139.5">4</text>
<text x="157.9" y="162.3">1</text>
<text x="157.9" y="177.6">1</text>
</g>
<g font-size="1.4">
<text x="203.4" y="105.4">1K</text>
<text x="209.2" y="105.4">R12</text>
<text x="213.2" y="105.4">Red</text>
<text x="221.6" y="105.4">D4</text>
<text x="170.3" y="110.5">0R</text>
<text x="176.2" y="110.5">R5</text>
<text x="180.5" y="110.5">0R</text>
<text x="186.3" y="110.5">R6</text>
<text x="168" y="117.1">DUMMY</text>
<text x="168" y="115.6">C1</text>
<text x="180.5" y="117.1">0R</text>
<text x="180.5" y="115.6">R7</text>
<text x="190.7" y="117.1">0R</text>
<text x="190.7" y="115.6">R8</text>
<text x="203.4" y="115.6">1K</text>
<text x="209.2" y="115.6">R9</text>
<text x="213.2" y="115.6">Red</text>
<text x="221.6" y="115.6">D1</text>
<text x="203.4" y="130.8">1K</text>
<text x="209.2" y="130.8">R17</text>
<text x="213.2" y="130.8">Red</text>
<text x="221.6" y="130.8">D5</text>
<text x="170.3" y="135.9">0R</text>
<text x="176.2" y="135.9">R1</text>
<text x="180.5" y="135.9">0R</text>
<text x="186.3" y="135.9">R2</text>
<text x="168" y="140">DUMMY</text>
<text x="168" y="138.4">C3</text>
<text x="180.5" y="142.5">0R</text>
<text x="180.5" y="141">R3</text>
<text x="190.7" y="142.5">0R</text>
<text x="190.7" y="141">R4</text>
<text x="203.4" y="141">1K</text>
<text x="209.2" y="141">R10</text>
<text x="213.2" y="141">Red</text>
<text x="221.6" y="141">D2</text>
<text x="170.3" y="161.3">0R</text>
<text x="176.2" y="161.3">R13</text>
<text x="180.5" y="161.3">0R</text>
<text x="186.3" y="161.3">R14</text>
<text x="203.4" y="156.2">1K</text>
<text x="209.2" y="156.2">R18</text>
<text x="213.2" y="156.2">Red</text>
<text x="221.6" y="156.2">D6</text>
<text x="168" y="165.4">DUMMY</text>
<text x="168" y="163.8">C2</text>
<text x="180.5" y="167.9">0R</text>
<text x="180.5" y="166.4">R15</text>
<text x="190.7" y="167.9">0R</text>
<text x="190.7" y="166.4">R16</text>
<text x="203.4" y="166.4">1K</text>
<text x="209.2" y="166.4">R11</text>
<text x="213.2" y="166.4">Red</text>
<text x="221.6" y="166.4">D3</text>
</g>
</svg>
